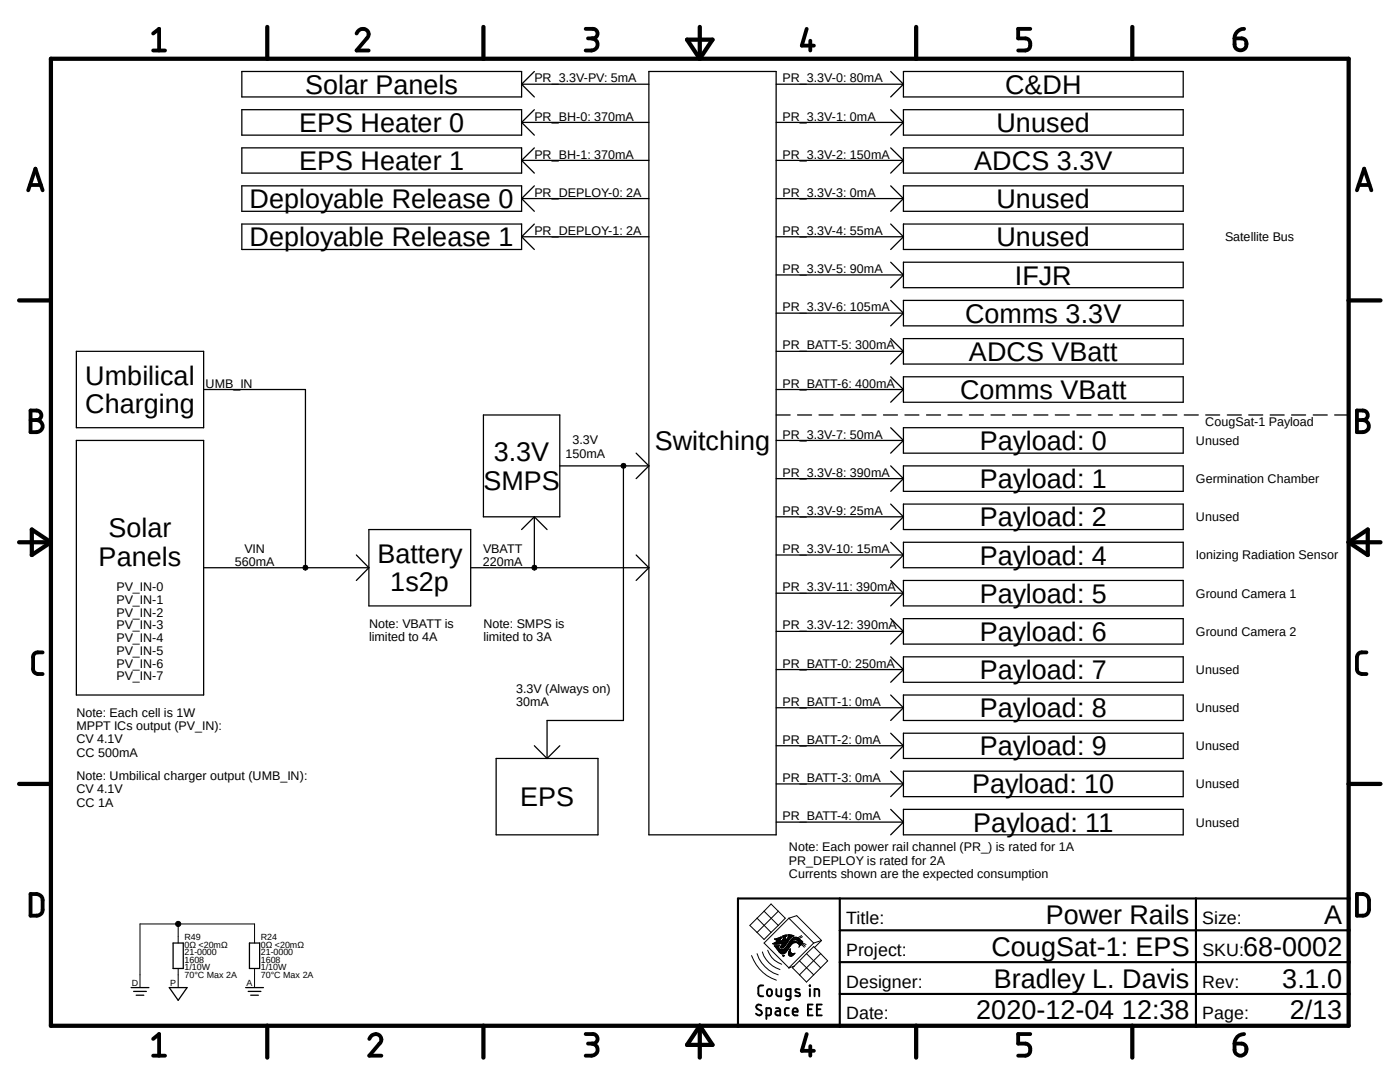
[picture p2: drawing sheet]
<svg xmlns="http://www.w3.org/2000/svg" width="279mm" height="216mm" viewBox="0 0 279 216" stroke-linecap="round" stroke-linejoin="round" font-family="sans-serif">
<path d="M3.4 3.1l272.6 209.7M276 3.1l-272.6 209.7" fill="none" stroke="#fff" stroke-width=".2"/>
<g fill="none" stroke="#000" stroke-width=".25">
<path d="M48.3 14.3h55.8v5h-55.8zM104.1 16.8h25.4M104.1 16.8l2.5 2.5M106.6 14.3l-2.5 2.5M129.5 14.3h25.4v152.3h-25.4zM154.9 16.8h25.4M177.8 14.3l2.5 2.5M180.3 16.8l-2.5 2.5M180.3 14.3h55.8v5h-55.8zM48.3 21.9h55.8v5.1h-55.8zM48.3 29.5h55.8v5h-55.8zM48.3 37.1h55.8v5.1h-55.8z"/>
<path d="M104.1 24.4h25.4M104.1 32h25.4M104.1 39.6h25.4M104.1 24.4l2.5 2.6M104.1 32l2.5 2.5M104.1 39.6l2.5 2.6M106.6 21.9l-2.5 2.5M106.6 29.5l-2.5 2.5M106.6 37.1l-2.5 2.5M154.9 24.4h25.4M154.9 32h25.4M154.9 39.6h25.4"/>
<path d="M177.8 21.9l2.5 2.5M177.8 29.5l2.5 2.5M177.8 37.1l2.5 2.5M180.3 24.4l-2.5 2.6M180.3 32l-2.5 2.5M180.3 39.6l-2.5 2.6M180.3 21.9h55.8v5.1h-55.8zM180.3 29.5h55.8v5h-55.8zM180.3 37.1h55.8v5.1h-55.8zM48.3 44.7h55.8v5.1h-55.8zM104.1 47.2h25.4M104.1 47.2l2.5 2.6"/>
<path d="M106.6 44.7l-2.5 2.5M154.9 47.2h25.4M154.9 54.9h25.4M177.8 44.7l2.5 2.5M177.8 52.3l2.5 2.6M177.8 59.9l2.5 2.6M180.3 47.2l-2.5 2.6M180.3 54.9l-2.5 2.5M180.3 44.7h55.8v5.1h-55.8zM180.3 52.3h55.8v5.1h-55.8zM180.3 59.9h55.8v5.1h-55.8zM15.2 70.1h25.4v15.2h-25.4z"/>
<path d="M40.6 77.7h20.4v35.6M154.9 70.1h25.4M154.9 77.7h25.4M154.9 62.5h25.4M177.8 67.6l2.5 2.5M177.8 75.2l2.5 2.5M180.3 62.5l-2.5 2.5M180.3 70.1l-2.5 2.5M180.3 77.7l-2.5 2.6M180.3 67.6h55.8v5h-55.8zM180.3 75.2h55.8v5.1h-55.8zM15.2 87.9h25.4v50.8h-25.4z"/>
<path d="M96.5 82.8h15.2v20.3h-15.2zM111.7 93h17.8M124.4 93v50.8h-15.2v7.5M127 90.4l2.5 2.6M129.5 93l-2.5 2.5M154.9 87.9h25.4M154.9 95.5h25.4M154.9 82.8h2.8M159.2 82.8h2.8M163.4 82.8h2.8M167.8 82.8h2.8M172 82.8h2.8"/>
<path d="M176.3 82.8h2.8M177.8 85.3l2.5 2.6M177.8 93l2.5 2.5M180.3 93h55.8v5h-55.8zM180.3 87.9l-2.5 2.5M180.3 95.5l-2.5 2.5M180.3 85.3h55.8v5.1h-55.8zM180.6 82.8h2.8M184.9 82.8h2.8M189.2 82.8h2.8M193.5 82.8h2.8M197.8 82.8h2.7"/>
<path d="M202.1 82.8h2.8M206.3 82.8h2.8M210.6 82.8h2.8M214.9 82.8h2.8M219.2 82.8h2.8M223.5 82.8h2.8M227.8 82.8h2.7M232.1 82.8h2.8M236.3 82.8h2.8M240.6 82.8h2.8M244.9 82.8h2.8M249.2 82.8h2.8"/>
<path d="M253.5 82.8h2.8M257.8 82.8h2.8M262.1 82.8h2.8M266.4 82.8h2.8M40.6 113.3h33M71.1 110.7l2.5 2.6M73.6 113.3l-2.5 2.5M73.6 105.7h20.3v15.2h-20.3zM93.9 113.3h35.6M106.6 103.1v10.2M106.6 103.1l-2.5 2.6M106.6 103.1l2.6 2.6"/>
<path d="M127 110.7l2.5 2.6M129.5 113.3l-2.5 2.5M154.9 103.1h25.4M154.9 110.7h25.4M154.9 118.4h25.4M177.8 100.6l2.5 2.5M177.8 108.2l2.5 2.5M177.8 115.8l2.5 2.6M180.3 108.2h55.8v5.1h-55.8zM180.3 103.1l-2.5 2.6M180.3 110.7l-2.5 2.6M180.3 118.4l-2.5 2.5"/>
<path d="M180.3 100.6h55.8v5.1h-55.8zM180.3 115.8h55.8v5.1h-55.8zM154.9 133.6h25.4M154.9 126h25.4M177.8 131.1l2.5 2.5M177.8 123.4l2.5 2.6M177.8 138.7l2.5 2.5M180.3 133.6l-2.5 2.5M180.3 126l-2.5 2.5M180.3 138.7h55.8v5.1h-55.8zM180.3 123.4h55.8v5.1h-55.8zM180.3 131.1h55.8v5h-55.8z"/>
<path d="M99 151.3h20.3v15.3h-20.3zM106.6 148.8l2.6 2.5M111.7 148.8l-2.5 2.5M154.9 148.8h25.4M154.9 156.4h25.4M154.9 141.2h25.4M177.8 146.3l2.5 2.5M177.8 153.9l2.5 2.5M180.3 148.8l-2.5 2.5M180.3 156.4l-2.5 2.6M180.3 141.2l-2.5 2.6M180.3 146.3h55.8v5h-55.8z"/>
<path d="M180.3 153.9h55.8v5.1h-55.8zM154.9 164h25.4M177.8 161.5l2.5 2.5M180.3 164l-2.5 2.6M180.3 161.5h55.8v5.1h-55.8zM26.2 197.1h3.5M26.7 197.8h2.5M27.2 198.6h1.5M33.8 197.1h3.5l-1.7 2.5zM34.5 188.2h2.1v5.1h-2.1zM49 197.1h3.6M49.5 197.8h2.6"/>
<path d="M49.8 188.2h2v5.1h-2zM50 198.6h1.6"/>
</g>
<g fill="#000">
<path d="M124.1 92.6l.3-.1 .4 .1 .1 .4-.1 .3-.4 .2-.3-.2-.2-.3z" fill-rule="evenodd"/>
<path d="M60.6 112.9l.4-.1 .3 .1 .2 .4-.2 .3-.3 .2-.4-.2-.1-.3z" fill-rule="evenodd"/>
<path d="M106.3 112.9l.3-.1 .4 .1 .1 .4-.1 .3-.4 .2-.3-.2-.2-.3z" fill-rule="evenodd"/>
<circle cx="35.6" cy="184.4" r=".51"/>
</g>
<g fill="none" stroke="#000" stroke-width=".2">
<path d="M124.1 92.6l.3-.1 .4 .1 .1 .4-.1 .3-.4 .2-.3-.2-.2-.3zM60.6 112.9l.4-.1 .3 .1 .2 .4-.2 .3-.3 .2-.4-.2-.1-.3zM106.3 112.9l.3-.1 .4 .1 .1 .4-.1 .3-.4 .2-.3-.2-.2-.3zM35.6 184.4v3.8M35.6 193.3v3.8M50.8 188.2v-3.8h-22.9v12.7M50.8 193.3v3.8M150 190.7a7.9 7.9 0 0 0 4.9 4.9M151.1 190.3a6.6 6.6 0 0 0 4.2 4.2M151.1 186.1l1.4 1.4 1.4-1.4M151.1 183.2l2.8 2.9M152.1 189.9a5.5 5.5 0 0 0 3.6 3.6"/>
<path d="M152.5 181.8l1.4-1.4 2.8 2.8-1.4 1.5M152.5 181.8l-2.9 2.9 1.5 1.4M152.5 181.8l2.8 2.9M153.2 189.6a4.4 4.4 0 0 0 2.8 2.8M154.3 188.3h1.6M154.3 188.3h1.3M154.5 188.2l-.3 .1 .7 .1 1.3-.3-.3 .6M154.5 188.2h2.6M154.6 187.4h1.1M154.6 188.8h.7M154.7 188.1h2.4M154.7 188.9h.5"/>
<path d="M154.7 187.5h1M154.7 188.9l.7 1M154.8 189h.5M154.8 188h2.4M154.9 189.1h.4M154.9 187.3h.9M154.9 187.6h.8M154.9 189.2h.5M154.9 187.9l-.4 .3M154.9 187.9h2.3M155 187.8h.6M155 189.3h.5"/>
<path d="M155.1 189.4h.5M155.1 187.7h.6M155.2 189.6h2M155.2 187.2h.7M155.2 188.9l.1 .2M155.3 189.7h1.8M155.3 184.7l-1.4 1.4M155.3 181.8l-4.2 4.3M155.3 189.1l.5 .4M155.4 189.8h1.6M155.4 189.9h1.5M155.4 188.8l-.9-.1 .2 .2"/>
<path d="M155.4 189.9l.2 .2M155.5 188.7h.1M155.5 187.1h.4M155.5 190h1.3M155.5 188.7h-.3M155.5 188.7l-.3 .2M155.6 190.1a.7 .7 0 0 0 .9 .1M155.6 190.1h1.2M155.7 190.2h1M155.7 189h.7M155.7 188.9h.8M155.7 187h.2"/>
<path d="M155.8 188.8h.7M155.8 190.2h.7M155.8 189.1h.5M155.8 187.8h1.5M155.9 188.8h.7M155.9 186.9h.1M155.9 186.9l-.3 1 .6-.3M155.9 186.9l-1.3 .5 .6 .3-.3 .2M155.9 188.7h.8M156 188.6h.8M156 187.7h1.4M156 188.5h.8"/>
<path d="M156.1 188.4h.8M156.1 187.7h1.3M156.1 188.3h.8M156.2 188.3h.8M156.2 187.6h1.2M156.2 186.8h.7M156.2 186.8l.1 .3h.1l-.1 .3M156.2 187.5h.5M156.2 186.9h.6M156.3 190.8h.1M156.3 189.5h.9M156.3 187h.5"/>
<path d="M156.3 187.4l-.1 .2M156.3 187.4h.4M156.3 187.3h.4M156.3 187.2h.5M156.4 190.7l.1-.1-.2 .2M156.4 187.1h.4M156.4 189.4l-1.2 .1M156.4 189.4h.9M156.4 186.7l-.2 .1M156.4 186.7h.5M156.5 190.7h-.3l.2 .2M156.5 189.3h.9"/>
<path d="M156.7 189.2h.7M156.7 186.6h.3l-.1 .3h-.7M156.7 186.6l-.3 .1M156.7 186.6h.2M156.7 190.2h-.2M156.7 187.4l.1 .2 .1-.1M156.8 186.9l-.1 .5M156.8 189.1h.7M156.8 189h.7M156.8 190l-.1 .2M156.9 189l-.5 .4M156.9 188.9h.7"/>
<path d="M156.9 187.5h.6M157 188.8h.6M157 187.4h.6M157.1 188.2l-.7 .8a.51 .51 0 0 1-.7 0l.2-.3M157.1 188.8h.6M157.1 188.8l-.2 .2M157.1 187.3h.5M157.1 188.7h.7M157.1 189.7l-.3 .3M157.2 187.2l-.3 .3M157.2 188.6h.6M157.2 187.2h.5"/>
<path d="M157.2 188.5h.7M157.3 188.4h.7M157.3 187.8l-.2 .4M157.3 187.1h.5M157.3 186.7h1M157.3 186.6h.8M157.3 187.1l-.1 .1M157.3 187h.6M157.4 190.1v.5M157.4 190.4h1.1M157.4 190.3h1.1M157.4 190.2h.6"/>
<path d="M157.4 190.2h.5M157.4 188.3h.7M157.4 190.5h1M157.4 190.1h.4M157.4 190h.4M157.4 186.9h.8M157.4 188.3h.8M157.4 186.9h.6M157.4 183.2l5 5M157.4 183.2l-4.9 5 5 5M157.4 183.2l1.6-.5 5 5M157.4 190.6h.9"/>
<path d="M157.4 189.9h.3M157.4 186.8l-.1 .3M157.4 188.2h.9M157.5 189.8h.2M157.5 188.1h1.1M157.5 190.7h.7M157.5 189.7h.2M157.6 189.7h.1M157.6 188h1.4M157.6 189.6h.1M157.6 187.9h1.4M157.6 189.5h.1"/>
<path d="M157.6 187.8h1.2M157.7 190.8h.3M157.7 189.7v-.4l-.3 .8M157.7 189.7l.1 .3M157.7 189.4h.1M157.7 187.7l-.6 1.1M157.7 187.7h.4M157.8 190l.3 .3 .6-.1-.7 .6h-.3l-.3-.2M157.8 187.7h.3M157.9 187.6h.3M157.9 187.5h.4M158 187.4h1.6"/>
<path d="M158.2 186.9l-.5 .3-.4 .6M158.2 187.2h1.1M158.3 186.8h-1v-.3l1.2 .2-.3 .2M158.3 187.5l-.3 .2 .7 .1 .5 .4M158.3 187.1h.9M158.3 187.1a1.08 1.08 0 0 1 1.4 .4l.5 .4M158.3 187.1l-.6 .6M158.3 187.5h.5l.3 .2M158.5 190.2h.1M158.8 187.5h.8M159 187.6h.8M159 188.1l.2 .1"/>
<path d="M159.1 187.7h.8M159.1 187.7l.2 .2M159.2 188.2h.1M159.2 188.1a1.64 1.64 0 0 0-1.9 1.3l-.2 .3M159.2 187.7h.8M159.3 187.8h.8M159.3 188.2l.2 .3M159.3 188.2h.1M159.3 188.3h.8M159.3 187.9h.9M159.3 187.9l.1 .3M159.3 188h.8"/>
<path d="M159.4 188.3h.6M159.4 188.2h.7M159.4 188.1h.7M159.5 188.4h.5M159.5 188.8l-.1 .3M159.5 188.6h.3M159.5 188.5h.4M159.5 188.5l.1 .2M159.6 191.7l-1.4 1.4 1.4 1.4M159.6 191.7l2.8 2.8M159.6 188.8h.1M159.6 188.7h.1"/>
<path d="M159.6 188.7l-.1 .1M159.9 188.4l.6 .6M160 186.7l-.8 .5M160 188.4l-.4 .3M160.1 188.3l.6 .5M160.1 188.3l-.1 .1M160.1 188.1l.8 .4M160.1 186.9l-.7 .4h-1.3M160.2 187.9l-.1 .4M161 190.3l1.4-1.4 1.4 1.4M161 190.3l-1.4 1.4M161 190.3l2.8 2.8"/>
<path d="M162.4 188.2l-5 4.9 1.1-.3M163.8 190.3l1.4 1.4-4.2 4.3-1.4-1.5M163.8 190.3l-4.2 4.2M164 187.7l-1.6 .5M164 187.7l-1.4 1.4"/>
<circle cx="35.6" cy="184.4" r=".51"/>
</g>
<g fill="none" stroke="#000" stroke-width=".85">
<path d="M10.2 11.7h259v193h-259zM53.3 5.4v6.3M96.5 5.4v6.3M137.1 7.9h5.1l-2.5 3.8zM139.7 5.4v6.3M182.8 5.4v6.3M226 5.4v6.3M3.8 59.9h6.4M269.2 59.9h6.3M3.8 108.2h6.4M6.3 105.7l3.9 2.5-3.9 2.5zM269.2 108.2h6.3"/>
<path d="M269.2 108.2l3.8-2.5v5zM3.8 156.4h6.4M269.2 156.4h6.3M53.3 204.7v6.3M96.5 204.7v6.3M139.7 204.7v6.3M139.7 204.7l2.5 3.8h-5.1zM182.8 204.7v6.3M226 204.7v6.3"/>
</g>
<g fill="none" stroke="#000" stroke-width=".76">
<path d="M30.6 6.7l1.1-.9v4.3M30.6 10.1h2.3M71.2 6.7a1.19 1.19 0 0 1 1.5-.9 1.19 1.19 0 0 1 .7 1.6l-2.2 2.7h2.4M116.9 5.8h1.4a.95 .95 0 0 1 1 .9 .95 .95 0 0 1-1 1h-1M118.1 7.7a1.21 1.21 0 0 1 1.2 1.2 1.21 1.21 0 0 1-1.2 1.2h-1.2M161 5.8l-1 3.3h2.4M161.7 8.1v2M205.6 5.8h-2.4v1.9h1.4a1.23 1.23 0 0 1 1 1.2 1.23 1.23 0 0 1-1 1.2h-1.4M246.4 7.7h1.4a1.21 1.21 0 0 1 .9 1.4 1.21 1.21 0 0 1-1.3 .9 1.09 1.09 0 0 1-1-1.2zM248.3 5.8a1.88 1.88 0 0 0-1.9 1.9M5.6 38l1.5-4.3 1.4 4.3M6 36.9h2.2"/>
<path d="M270.8 38l1.4-4.3 1.5 4.3M271.1 36.9h2.2M6.1 81.9h1.2a.95 .95 0 0 1 1 1 .95 .95 0 0 1-1 .9 1.21 1.21 0 0 1 1.2 1.2 1.21 1.21 0 0 1-1.2 1.2h-1.2zM6.1 83.8h1.2M270.8 81.9h1.2a.95 .95 0 0 1 1 1 .95 .95 0 0 1-1 .9 1.21 1.21 0 0 1 1.2 1.2 1.21 1.21 0 0 1-1.2 1.2h-1.2zM270.8 83.8h1.2M8.5 130.2h-1a.87 .87 0 0 0-.9 .9v2.4a.97 .97 0 0 0 .9 1h1M272.7 130.2h-.9a.94 .94 0 0 0-1 .9v2.4a.97 .97 0 0 0 1 1h.9M6.1 178.4a2.22 2.22 0 0 1 2.2 .5l.2 .7v1.9a1.13 1.13 0 0 1-1.2 1.2h-1.2zM270.8 178.4a2.07 2.07 0 0 1 2.2 .5l.2 .7v1.9a1.21 1.21 0 0 1-1.2 1.2h-1.2zM30.6 207.3l1.1-1v4.4M30.6 210.7h2.3"/>
<path d="M73.7 207.3a1.19 1.19 0 0 1 1.5-1 1.19 1.19 0 0 1 .7 1.7l-2.2 2.7h2.4M116.9 206.3h1.4a.95 .95 0 0 1 1 1 .95 .95 0 0 1-1 .9h-1M118.1 208.2a1.21 1.21 0 0 1 1.2 1.2 1.21 1.21 0 0 1-1.2 1.3h-1.2M161 206.3l-1 3.4h2.4M161.7 208.7v2M205.6 206.3h-2.4v1.9h1.4a1.23 1.23 0 0 1 1 1.2 1.23 1.23 0 0 1-1 1.3h-1.4M246.4 208.2h1.4a1.2 1.2 0 0 1 1 1.4 1.2 1.2 0 0 1-1.3 1 1.2 1.2 0 0 1-1.1-1.1zM248.3 206.3a1.88 1.88 0 0 0-1.9 1.9"/>
</g>
<path d="M167.6 179.3v25.4M238.7 179.3v25.4M269.2 179.3h-121.9v25.4M167.6 198.3h101.6M167.6 192h101.6M167.6 185.6h101.6" fill="none" stroke="#000" stroke-width=".42"/>
<g fill="none" stroke="#000" stroke-width=".38">
<path d="M152.3 196.6l-.7 .1-.3 .4 .1 1.4 .4 .3h.5M153.2 197.6a.49 .49 0 0 1 .5-.2 .49 .49 0 0 1 .4 .4v.5a.49 .49 0 0 1-.5 .5 .49 .49 0 0 1-.5-.5zM154.9 197.4v1l.4 .4h.6v-1.4M157.8 198.8h-.6l-.3-.2-.1-.9 .2-.3h.8v1.7l-.4 .4h-.5M159.6 197.4a.61 .61 0 0 0-.9 .2l.2 .4 .6 .2 .2 .3a.63 .63 0 0 1-1 .2M161.6 196.6l.1 .1zM161.6 197.4v1.4M162.6 198.8v-1.4h.6l.2 .1 .1 1.3M151.9 200.6a.6 .6 0 0 0-1 .3l.3 .4 .6 .4a.57 .57 0 0 1-.1 .9 .57 .57 0 0 1-.8-.3M153 202.6h.5l.3-.2 .1-.9-.2-.3h-.7v2.1M154.9 201.2h.6l.2 .3v1.1h-.5a.42 .42 0 0 1-.5-.4 .42 .42 0 0 1 .5-.4h.5M157.4 201.2h-.6l-.2 .3 .1 .9 .3 .2h.4"/>
<path d="M158.2 201.9h1a.51 .51 0 0 0-.4-.7 .51 .51 0 0 0-.6 .4l.1 .8 .3 .2h.6M161.2 201.4h.8M162.2 200.4h-1v2.2h1M163 201.4h.7M164 200.4h-1v2.2h1"/>
</g>
<g font-size="5.4">
<text x="60.9" y="18.7">Solar Panels</text>
<text x="200.6" y="18.7">C&amp;DH</text>
<text x="59.7" y="26.3">EPS Heater 0</text>
<text x="198.9" y="26.3">Unused</text>
<text x="59.7" y="34">EPS Heater 1</text>
<text x="194.4" y="34">ADCS 3.3V</text>
<text x="49.8" y="41.5">Deployable Release 0</text>
<text x="198.9" y="41.5">Unused</text>
<text x="49.8" y="49.1">Deployable Release 1</text>
<text x="198.9" y="49.1">Unused</text>
<text x="202.5" y="56.8">IFJR</text>
<text x="192.6" y="64.4">Comms 3.3V</text>
<text x="17" y="76.7">Umbilical</text>
<text x="193.4" y="72">ADCS VBatt</text>
<text x="17" y="82.5">Charging</text>
<text x="191.6" y="79.6">Comms VBatt</text>
<text x="130.7" y="89.8">Switching</text>
<text x="195.5" y="89.8">Payload: 0</text>
<text x="98.6" y="92">3.3V</text>
<text x="96.5" y="97.7">SMPS</text>
<text x="195.5" y="97.4">Payload: 1</text>
<text x="21.6" y="107.2">Solar</text>
<text x="195.5" y="105">Payload: 2</text>
<text x="19.7" y="112.9">Panels</text>
<text x="75.3" y="112.3">Battery</text>
<text x="195.5" y="112.6">Payload: 4</text>
<text x="77.9" y="118">1s2p</text>
<text x="195.5" y="120.3">Payload: 5</text>
<text x="195.5" y="127.9">Payload: 6</text>
<text x="195.5" y="135.5">Payload: 7</text>
<text x="195.5" y="143.1">Payload: 8</text>
<text x="195.5" y="150.8">Payload: 9</text>
<text x="103.8" y="160.9">EPS</text>
<text x="194" y="158.3">Payload: 10</text>
<text x="194.2" y="165.9">Payload: 11</text>
<text x="208.7" y="184.4">Power Rails</text>
<text x="264.3" y="184.4">A</text>
<text x="197.9" y="190.7">CougSat-1: EPS</text>
<text x="248.1" y="190.7">68-0002</text>
<text x="198.3" y="197.1">Bradley L. Davis</text>
<text x="255.9" y="197.1">3.1.0</text>
<text x="194.8" y="203.4">2020-12-04 12:38</text>
<text x="257.4" y="203.4">2/13</text>
</g>
<g font-size="3.6">
<text x="168.9" y="184.4">Title:</text>
<text x="239.9" y="184.4">Size:</text>
<text x="168.9" y="190.7">Project:</text>
<text x="240" y="190.7">SKU:</text>
<text x="168.9" y="197.1">Designer:</text>
<text x="239.9" y="197.1">Rev:</text>
<text x="168.9" y="203.4">Date:</text>
<text x="239.9" y="203.4">Page:</text>
</g>
<g font-size="2.5">
<text x="106.6" y="16.4">PR_3.3V-PV: 5mA</text>
<text x="156.2" y="16.4">PR_3.3V-0: 80mA</text>
<text x="106.6" y="24">PR_BH-0: 370mA</text>
<text x="156.2" y="24">PR_3.3V-1: 0mA</text>
<text x="106.6" y="31.7">PR_BH-1: 370mA</text>
<text x="156.2" y="31.7">PR_3.3V-2: 150mA</text>
<text x="106.6" y="39.2">PR_DEPLOY-0: 2A</text>
<text x="156.2" y="39.2">PR_3.3V-3: 0mA</text>
<text x="106.6" y="46.9">PR_DEPLOY-1: 2A</text>
<text x="156.2" y="46.9">PR_3.3V-4: 55mA</text>
<text x="244.5" y="48.1">Satellite Bus</text>
<text x="156.2" y="54.5">PR_3.3V-5: 90mA</text>
<text x="156.2" y="62.1">PR_3.3V-6: 105mA</text>
<text x="156.2" y="69.7">PR_BATT-5: 300mA</text>
<text x="41" y="77.3">UMB_IN</text>
<text x="156.2" y="77.3">PR_BATT-6: 400mA</text>
<text x="114.3" y="88.7">3.3V</text>
<text x="156.2" y="87.5">PR_3.3V-7: 50mA</text>
<text x="238.7" y="88.8">Unused</text>
<text x="240.5" y="85">CougSat-1 Payload</text>
<text x="112.9" y="91.4">150mA</text>
<text x="156.2" y="95.1">PR_3.3V-8: 390mA</text>
<text x="238.7" y="96.4">Germination Chamber</text>
<text x="156.2" y="102.7">PR_3.3V-9: 25mA</text>
<text x="238.7" y="104">Unused</text>
<text x="46.9" y="112.9">560mA</text>
<text x="48.8" y="110.3">VIN</text>
<text x="96.4" y="112.9">220mA</text>
<text x="96.4" y="110.3">VBATT</text>
<text x="156.2" y="110.4">PR_3.3V-10: 15mA</text>
<text x="238.7" y="111.6">Ionizing Radiation Sensor</text>
<text x="23.2" y="118">PV_IN-0</text>
<text x="156.2" y="118">PR_3.3V-11: 390mA</text>
<text x="238.7" y="119.3">Ground Camera 1</text>
<text x="23.2" y="120.5">PV_IN-1</text>
<text x="23.2" y="123.1">PV_IN-2</text>
<text x="23.2" y="125.6">PV_IN-3</text>
<text x="73.7" y="125.2">Note: VBATT is</text>
<text x="96.5" y="125.2">Note: SMPS is</text>
<text x="156.2" y="125.6">PR_3.3V-12: 390mA</text>
<text x="23.2" y="128.1">PV_IN-4</text>
<text x="23.2" y="130.7">PV_IN-5</text>
<text x="73.7" y="127.9">limited to 4A</text>
<text x="96.5" y="127.9">limited to 3A</text>
<text x="238.7" y="126.9">Ground Camera 2</text>
<text x="23.2" y="133.2">PV_IN-6</text>
<text x="23.2" y="135.8">PV_IN-7</text>
<text x="156.2" y="133.2">PR_BATT-0: 250mA</text>
<text x="238.7" y="134.5">Unused</text>
<text x="15.2" y="143">Note: Each cell is 1W</text>
<text x="103" y="138.2">3.3V (Always on)</text>
<text x="103" y="140.9">30mA</text>
<text x="156.2" y="140.8">PR_BATT-1: 0mA</text>
<text x="238.7" y="142.1">Unused</text>
<text x="15.2" y="145.7">MPPT ICs output (PV_IN):</text>
<text x="15.2" y="148.3">CV 4.1V</text>
<text x="156.2" y="148.5">PR_BATT-2: 0mA</text>
<text x="238.7" y="149.7">Unused</text>
<text x="15.2" y="151">CC 500mA</text>
<text x="15.2" y="155.7">Note: Umbilical charger output (UMB_IN):</text>
<text x="15.2" y="158.3">CV 4.1V</text>
<text x="15.2" y="161">CC 1A</text>
<text x="156.2" y="156">PR_BATT-3: 0mA</text>
<text x="238.7" y="157.3">Unused</text>
<text x="156.2" y="163.7">PR_BATT-4: 0mA</text>
<text x="238.7" y="164.9">Unused</text>
<text x="157.4" y="169.9">Note: Each power rail channel (PR_) is rated for 1A</text>
<text x="157.4" y="172.6">PR_DEPLOY is rated for 2A</text>
<text x="157.4" y="175.2">Currents shown are the expected consumption</text>
</g>
<g font-size="1.8">
<text x="36.8" y="190.6">21-0000</text>
<text x="36.8" y="189.1">0Ω &lt;20mΩ</text>
<text x="36.8" y="187.5">R49</text>
<text x="52.1" y="189.1">0Ω &lt;20mΩ</text>
<text x="52.1" y="187.5">R24</text>
<text x="52.1" y="190.6">21-0000</text>
<text x="26.3" y="196.8">D</text>
<text x="34" y="196.8">P</text>
<text x="36.8" y="192.1">1608</text>
<text x="36.8" y="193.6">1/10W</text>
<text x="36.8" y="195.2">70°C Max 2A</text>
<text x="49.2" y="196.8">A</text>
<text x="52.1" y="192.1">1608</text>
<text x="52.1" y="193.6">1/10W</text>
<text x="52.1" y="195.2">70°C Max 2A</text>
</g>
</svg>
